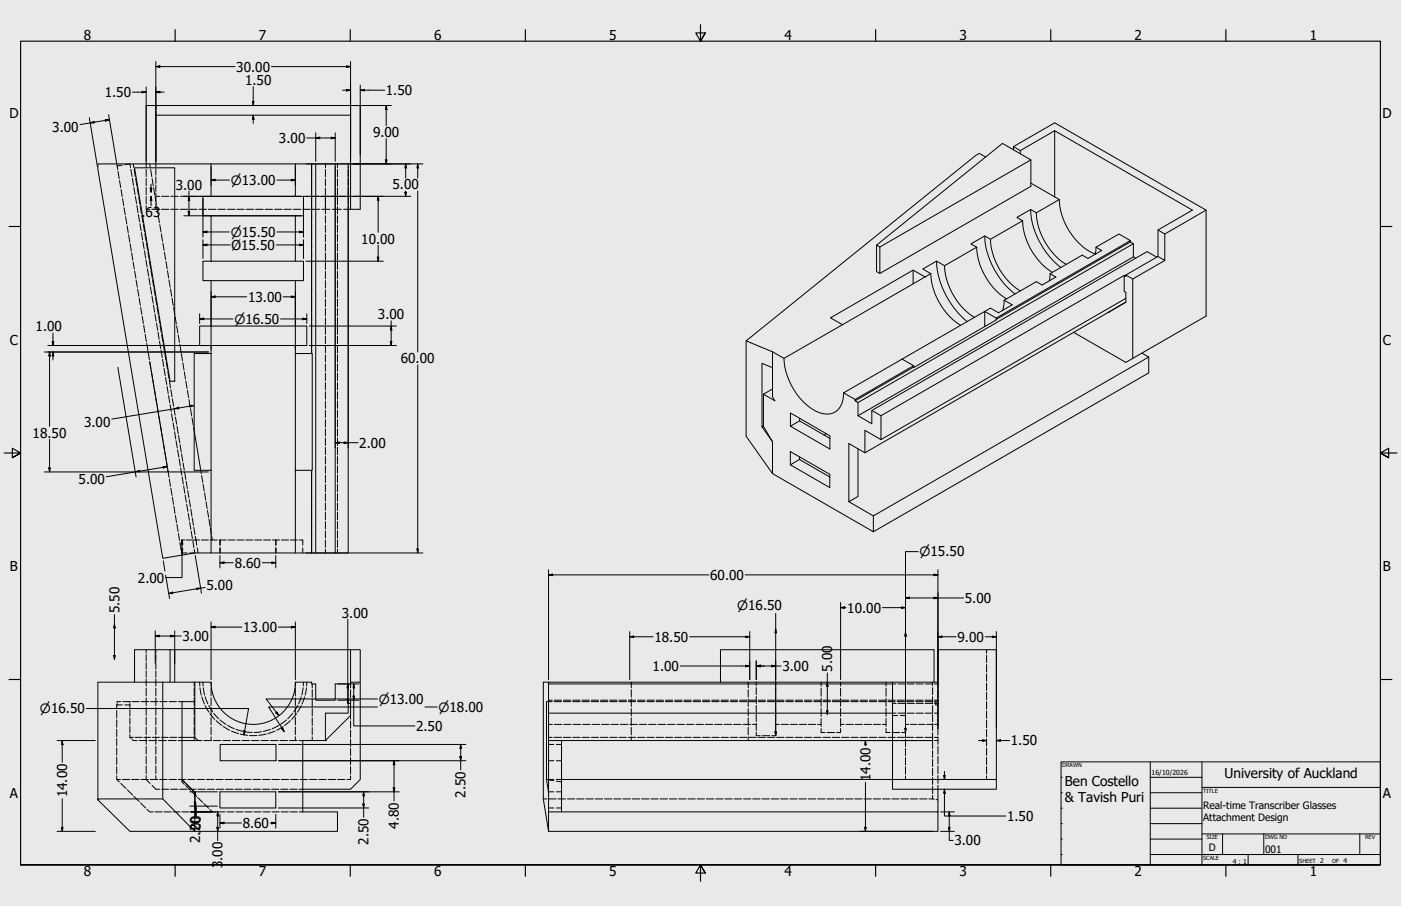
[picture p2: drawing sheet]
<svg xmlns="http://www.w3.org/2000/svg" width="864mm" height="559mm" viewBox="0 0 864 559" stroke-linecap="round" stroke-linejoin="round" font-family="sans-serif">
<path d="M0 0h864v559h-864z" fill="#ebeadb"/>
<!-- layer: Hidden (ANSI) -->
<g fill="none" stroke="#000" stroke-width=".62">
<path d="M96 65v3M96 69v2M216 65v3M216 69v2M72 101v1M72 102h.1M73 106v4M74 111v5M75 117v4M75 102h-3l1 3M77 102l3-1v2M81 104v5"/>
<path d="M82 110v4M82 101v2M82 116l1 4M83 104v5M84 110v5M85 116v4M90 101v2M90 104v5M90 110v4M90 116v4M92 101l1 2M93 104l1 5"/>
<path d="M94 110v5M95 116v4M96 101v2M96 104v4M96 109v4M96 114v4M96 119v5M192 101v2M192 104v5M192 110v4M192 116v4M201 101v2"/>
<path d="M201 105v4M201 110v5M201 116v5M208 101v2M208 105v4M208 110v5M208 116v5M215 101v2M215 104v5M215 110v4M215 116v4M76 122v5"/>
<path d="M76 128l1 5M77 134l1 4M78 139l1 5M83 121l1 5M84 127l1 4M85 132l1 5M86 121v5M86 138l1 4M86 127l1 5M87 133l1 4M88 138l1 5M90 121v5"/>
<path d="M90 127v2h2M94 129h4M96 122v4M96 126v3M96 121h2M97 127v5M98 133v4M98 139l1 4M99 129h5M100 121h4M105 129h5M105 121h5"/>
<path d="M111 129h5M111 121h5M117 129h4M117 121h5M123 129h4M123 121h2M128 129h5M134 129h5M140 129h5M146 129h5M152 129h4M158 129h4"/>
<path d="M163 129h5M169 129h5M175 129h5M181 129h4M187 129h4M187 121h3M191 121h6M192 121v5M192 127v4M192 132v5M192 138v4M192 129h5"/>
<path d="M198 121h3M198 129h5M201 122v10M201 133v5M201 139v4M203 121h-2v3M204 121h4M205 129h5M208 122v4M208 127v5M208 133v5M208 139v4"/>
<path d="M209 121h4M214 121h2M215 127v2h-3M215 121v5M79 145l1 4M80 150l1 5M81 156l1 4M87 144l1 4M88 149l1 5M89 155l1 4M89 144l1 5M90 150l1 4"/>
<path d="M91 155l1 5M99 144l1 5M100 150l1 4M101 156l1 4M192 143v5M192 149v4M192 155v4M201 145v4M201 150v5M201 156v5M208 145v4M208 150v5"/>
<path d="M208 156v5M82 162l1 4M83 167l1 5M84 173l1 4M85 178l1 5M90 160l1 5M91 166l1 4M92 171l1 5M92 161l1 5M93 177v4M93 167l1 4M94 172l1 5"/>
<path d="M95 178l1 5M102 161l1 5M103 167l1 4M104 173l1 4M105 178l1 5M192 160v5M192 166v4M192 171v5M192 177v4M201 162v4M201 167v5M201 173v5"/>
<path d="M201 179v4M208 162v4M208 167v5M208 173v5M208 179v4M86 184v4M87 189v5M88 195v5M94 183v4M95 188v5M96 194v4M96 184l1 4"/>
<path d="M96 199l1 5M97 189l1 5M98 195l1 5M106 184l1 4M107 190l1 4M108 195l1 5M192 182v5M192 188v4M192 194v4M192 199v5M201 185v4M201 190v5"/>
<path d="M201 196v5M208 185v4M208 190v5M208 196v5M89 201v4M89 206l1 5M90 212l1 4M91 217l1 5M97 205l1 4M98 211l1 4M99 201v4M99 216l1 5"/>
<path d="M100 206v5M101 212v5M102 218v4M109 201l1 4M110 207l1 4M111 212l1 5M112 218l1 5M192 205v4M192 210v5M192 216v2M201 202v4M201 207v5"/>
<path d="M201 213v5M201 219v4M208 202v4M208 207v5M208 213v5M208 219v4M92 223l1 4M93 229l1 4M94 234l1 5M95 240l1 4M100 222l1 4M101 227l1 5"/>
<path d="M102 233l1 4M102 223l1 5M103 238l1 5M103 229l1 4M104 235l1 4M113 224v4M114 229v5M115 235v5M201 224v5M201 230v5M201 236v4M208 224v5"/>
<path d="M208 230v5M208 236v4M96 245l1 5M97 251l1 4M98 256l1 5M104 244l1 4M105 250l1 4M105 240l1 5M106 255v5M106 246l1 4M107 252l1 4M108 257l1 5"/>
<path d="M116 241v4M116 246l1 5M117 252l1 5M118 258l1 4M201 242v4M201 247v5M201 253v5M201 259v4M208 242v4M208 247v5M208 253v5M208 259v4"/>
<path d="M99 262l1 5M100 268v4M101 273v5M102 279v4M107 261v4M108 266v5M109 272v4M109 263l1 4M109 277l1 5M110 269l1 4M111 274l1 5M112 280l1 4"/>
<path d="M119 263l1 3M201 264v5M201 270v5M201 276v4M208 264v5M208 270v5M208 276v4M102 284l1 5M103 290l1 4M104 296l1 4M110 283l1 4M111 289l1 4"/>
<path d="M112 294l1 5M113 286l1 4M113 300l1 4M114 291l1 5M115 297l1 4M124 290v2M124 293l1 5M125 299l1 4M192 290v2M192 293v5M192 299v5M201 282v4"/>
<path d="M201 287v5M201 293v5M201 299v4M208 282v4M208 287v5M208 293v5M208 299v4M105 301l1 5M106 307l1 4M107 312l1 5M108 318l1 4M114 305l1 5"/>
<path d="M115 311l1 4M116 303v4M116 317l1 4M117 308v5M118 314v4M118 319l1 5M126 304l1 4M127 309l1 5M128 315l1 4M192 305v4M192 310v5M192 316v5"/>
<path d="M201 304v5M201 310v5M201 316v4M208 304v5M208 310v5M208 316v4M109 323l1 5M110 329l1 4M111 335l1 4M112 338v3h3M114 333h-2v3M115 333h3"/>
<path d="M117 322l1 5M118 328l1 4M119 333l1 5M119 333h4M119 325l1 5M120 339v2h-3M120 331l1 5M122 338v3M124 333h4M129 320v4M130 333h4M130 326v4"/>
<path d="M131 331v2M135 333h4M136 333v3M136 338v3M141 333h4M146 333h4M152 333h4M157 333h4M162 333h5M168 333h4M170 333v3M170 338v3"/>
<path d="M173 333h5M179 333h4M184 333h3v3M187 338v3M192 322v4M192 327v5M192 333v5M192 339v2M201 322v4M201 327v5M201 333v5M201 339v2"/>
<path d="M208 322v4M208 327v5M208 333v5M208 339v2M112 340v2M90 401v2M90 404v4M90 409v4M90 414v4M90 419v4M96 401v2M96 404v4"/>
<path d="M96 409v4M96 414v4M96 419v4M608 401v2M608 404v5M608 410v4M608 416v4M72 435v2M72 438v5M72 435h.1M72 434v1h3M74 433h-2"/>
<path d="M76 433h4M77 435h3M80 433h.1M80 434v3M80 438v4M81 433h5M87 433h5M90 424v5M90 430v5M90 436v5M93 433h4M96 424v5"/>
<path d="M96 430v5M96 436v5M98 433h5M104 433h5M110 433h2M120 421v2M120 424v5M120 430v5M120 436v5M123 421v2M123 424l1 5M124 430l2 4"/>
<path d="M125 421v2M125 424l1 5M126 435l3 4M126 430l2 4M129 435l2 4M130 421v2M130 424v5M130 430v5M130 436v5M132 440l3 3M180 440l-3 3M182 421v2"/>
<path d="M182 424v5M182 430v5M182 436v5M184 435l-3 4M186 430l-2 4M186 435l-3 4M187 424l-1 5M187 421v2M188 430l-2 4M189 424l-1 5M189 421v2M192 422v2"/>
<path d="M192 425v5M192 431v5M192 437v5M216 422v2M216 425v5M216 431v3M338 433h2M338 432h2M342 433h4M342 432h4M347 433h5M347 432h5"/>
<path d="M353 433h5M353 432h5M359 433h4M359 432h4M364 433h5M364 432h5M370 433h5M370 432h5M376 433h4M376 432h4M382 433h4M382 432h4"/>
<path d="M387 433h5M387 432h5M389 422v2M389 425v5M389 431v5M389 437v5M393 433h5M393 432h5M399 433h4M399 432h4M404 433h5M404 432h5"/>
<path d="M410 433h5M410 432h5M416 433h4M416 432h4M422 433h4M422 432h4M427 433h5M427 432h5M433 433h5M433 432h5M439 433h4M439 432h4"/>
<path d="M444 433h5M444 432h5M450 433h5M450 432h5M456 433h4M456 432h4M461 422v2M461 425v5M461 431v5M461 437v5M462 433h4M462 432h4"/>
<path d="M466 421v2M466 424v4M466 430v4M466 435v4M467 433h5M467 432h5M473 433h5M473 432h5M478 421v2M478 424v4M478 430v4M478 435v4"/>
<path d="M479 433h4M479 432h4M484 433h5M484 432h5M490 433h5M490 432h5M496 433h4M496 432h4M502 433h4M502 432h4M506 421v2M506 424v5"/>
<path d="M506 431v5M506 437v5M507 433h5M507 432h5M513 433h5M513 432h5M518 421v2M518 424v5M518 431v5M518 437v5M519 433h4M519 432h4"/>
<path d="M524 433h5M524 432h5M530 433h5M530 432h5M536 433h4M536 432h4M542 433h4M542 432h4M546 421v2M546 424v5M546 431v5M546 437v5"/>
<path d="M547 433h5M547 432h5M550 434h2M550 440h2M550 422h2M553 433h5M553 432h5M554 434h4M554 440h4M554 422h4M558 421v2M558 424v4"/>
<path d="M558 429v4M558 434v4M558 439v5M559 433h4M559 432h4M559 434h5M559 440h5M559 422h5M564 433h5M564 432h5M565 434h4M565 440h4"/>
<path d="M565 422h4M570 433h5M570 432h5M570 434h5M570 440h5M570 422h5M575 421v2M575 424v5M575 430v4M575 435v5M576 433h2M576 432h2"/>
<path d="M576 434h2M576 440h2M576 422h2M577 434v1M577 433h.1M578 435h.1M578 421h.1M578 422v2M578 425v5M578 431v5M578 437v5M608 421v5"/>
<path d="M608 427v5M608 433v4M608 438v5M72 444v5M72 450v4M72 455v5M80 443v4M80 448v4M80 453v2M81 456l1 1h3M82 455h-2h1M83 455h5"/>
<path d="M86 457h5M89 455h4M90 442v5M90 448v5M90 454v5M92 457h5M94 455h4M96 442v5M96 448v5M96 454v5M98 457h5M99 455h5"/>
<path d="M104 457h5M105 455h4M110 457h2M110 455h2M120 442v5M120 448v5M120 454v3M122 457h2M126 457h4M129 440l3 4M130 442v5M130 448v5"/>
<path d="M130 454v3M132 457h4M133 444l4 3M136 444l3 3M137 457h5M138 448l4 2M140 447l4 2M143 451l4 2M143 457h5M145 450l5 1M148 453l5 1M149 457h5"/>
<path d="M151 451l5 1M154 454h4M155 457h5M161 457h4M161 451l-4 1M164 453l-4 1M167 457h4M167 450l-5 1M169 451l-4 2M172 447l-4 2M173 457h4M175 448l-4 2"/>
<path d="M177 444l-4 3M178 457h5M179 444l-4 3M182 442v5M182 448v5M182 454v3M183 440l-3 4M184 457h3M192 443v4M192 449v4M192 454v3M216 441v3"/>
<path d="M216 445v4M216 450v5M216 456v5M338 455h2M338 447h2M338 459h3M342 455h4M342 447h4M343 459h3M347 455h5M347 447h5M353 455h5"/>
<path d="M353 447h5M359 455h4M359 447h5M364 455h5M365 447h5M370 455h5M371 447h4M376 455h4M377 447h4M382 455h4M382 447h5M387 455h5"/>
<path d="M388 447h5M389 443v4M389 449v4M389 454v3M393 455h5M394 447h5M399 455h4M400 447h4M404 455h5M406 447h4M410 455h5M411 447h5"/>
<path d="M416 455h4M417 447h5M422 455h4M423 447h5M427 455h5M429 447h5M433 455h5M435 447h4M439 455h4M441 447h4M444 455h5M446 447h5"/>
<path d="M450 455h5M452 447h5M456 455h4M458 447h5M461 443v4M461 449v4M461 454v3M462 455h4M464 447h2M466 441v4M466 446v4M466 452v2h3"/>
<path d="M467 455h5M470 454h5M473 455h5M478 441v4M478 446v4M478 452v2h-2M478 447h2M479 455h4M482 447h4M484 455h5M487 447h5M490 455h5"/>
<path d="M493 447h4M496 455h4M498 447h5M502 455h4M504 447h2M506 449v3h3M506 443v5M507 455h5M510 452h5M513 455h5M518 447h2M518 449v3h-2"/>
<path d="M518 443v5M519 455h4M522 447h4M524 455h5M527 447h5M530 455h5M533 447h4M536 455h4M538 447h5M542 455h4M544 447h2M546 443v5"/>
<path d="M546 449v3h3M547 455h5M550 452h5M550 457h3M550 441h3M553 455h5M555 457h5M555 441h3M556 452h2M558 445v4M558 450v5M558 456v5"/>
<path d="M558 447h2M559 455h4M561 457h4M561 447h4M564 455h5M566 457h4M566 447h4M570 455h5M571 457h4M571 447h4M575 441v4M575 446v5"/>
<path d="M575 452v4M575 457v5M576 455h2M576 457h2M576 447h2M578 443v5M578 449v4M578 455v4M608 444v5M608 450v4M608 456v4M72 461v5"/>
<path d="M72 467v5M72 473v4M72 478v3M90 478v3l2 2M90 460v5M90 466v5M90 472v5M96 460v5M96 466v5M96 472v5M96 478v3M216 462v4"/>
<path d="M216 467v5M216 473v4M216 479v2h-2M338 469h3M343 469h3M558 462v4M558 467v5M558 473v4M558 479v2M575 463v4M575 468v5M575 474v4"/>
<path d="M575 479v5M578 460v5M578 466v5M578 472v5M578 478v5M608 461v5M608 467v5M608 473v4M608 478v3M74 481h-2l2 1M74 483l4 3M75 481h5"/>
<path d="M78 487l4 3M81 481h5M82 491l4 3M87 495l3 3M87 481h5M91 499l1 2h2M93 481h4M94 484l2 3h2M98 481h5M100 487h4M104 481h5M105 487h5"/>
<path d="M110 481h4M111 487h4M112 481h.1M112 482l2 2M112 481l2 2M114 485l3 2M115 483l3 3M116 481h4M116 487h5M118 488l3 3M118 487l2 2M121 481h5"/>
<path d="M122 492l3 3M122 487h5M126 496l3 3M127 481h5M128 487h4M129 499l2 2M133 481h5M133 487h5M139 481h4M139 487h5M145 481h4M145 487h4"/>
<path d="M150 481h5M150 487h5M156 487h5M156 481h5M162 487h4M162 481h4M167 487h5M168 481h4M173 487h5M173 481h5M179 487h4M179 481h5"/>
<path d="M184 487h3M185 481h5M191 481h4M196 481h5M202 481h5M208 481h5M335 493h2M338 481h3M338 498h3M338 488h3M338 481l3 1M338 493h5"/>
<path d="M343 481h3M343 498h3M343 488h3M343 482h3M344 493h5M350 493h4M355 493h5M361 493h5M367 493h4M373 493h4M378 493h5M384 493h5"/>
<path d="M390 493h4M395 493h5M401 493h5M407 493h4M413 493h4M418 493h5M424 493h5M430 493h4M435 493h5M441 493h5M447 493h4M453 493h4"/>
<path d="M458 493h5M464 493h5M470 493h4M475 493h5M481 493h5M487 493h4M493 493h4M498 493h5M504 493h5M510 493h4M515 493h5M521 493h5"/>
<path d="M527 493h4M533 493h4M538 493h5M544 493h5M550 493h4M555 493h5M561 493h5M567 493h4M573 493h3M575 485v4M575 491v2M577 493h1"/>
<path d="M578 484v3M96 501h4M101 501h5M107 501h4M112 501h5M118 501h4M123 501h5M129 501h4M134 501h5M140 501h4M145 501h5M151 501h4"/>
<path d="M157 501h4M162 501h5M168 501h4M173 501h5M179 501h4M184 501h3"/>
</g>
<!-- layer: Visible (ANSI) -->
<g fill="none" stroke="#000" stroke-width=".62">
<path d="M608 97l-4-2-3 1-141 114 16 7 7 4 36-21M625 92v-2l4 3M625 90l25-14 93 54-25 14M635 99l-93 53M650 81l85 49-21 12v16M650 81l-21 12v2M650 81v40M83 104h25v131h-3zM90 101h-30v3l40 240 20-3h10v-51M96 101h-6v-36h132v36M96 101h34v20h-5v12h5v28M96 101v-30h120v58"/>
<path d="M130 101h52M192 101h15M195 101v240M207 101h15v28h-7v212h-8zM635 113l18 10-14 8-4-2-8 5 3 2-19 12M130 133h52v28M130 121h52M182 133h5v-12h-5v-20h10v117M630 136a40 40 0 0 0 19 32M635 129a49 49 0 0 0 19 36M639 131a40 40 0 0 0 18 32M653 123a39 39 0 0 0 22 34"/>
<path d="M743 130v65l-49 29-32-19M540 151l78-63 17 11v16l-93 54-2-1zM540 151l2 1v17M602 152a41 41 0 0 0 18 32M602 152l-20 12M607 146a49 49 0 0 0 19 35M611 148l-4-2-9 4 4 2M611 148a41 41 0 0 0 18 31M676 152l-1 5M697 149l2 1v8l1 1M697 149l-83 48M697 148v1"/>
<path d="M699 150l-170 98M699 158l-170 98M713 159l-6-4-170 98 6 3 150-86M714 142l4 2v17l-4-3M714 158l-20 12M130 161h-5v12h5M130 161h57v12h-57v28M182 173v28M563 167v8M570 171l-7-4-51 29 7 4M570 171l-51 29M574 169a41 41 0 0 0 18 32"/>
<path d="M574 169l-4 2M577 161a52 52 0 0 0 19 37M582 164l-5-3-8 5 5 3M582 164a41 41 0 0 0 19 32M647 169v4M647 169l20-12 4 2 8-5-3-2 14-8 7 4-83 48M647 169l4 2-9 5-3-2-20 11M718 161l-20 11M619 185l-1 6M619 185l5 3-8 5-5-3-55 31M683 193l11-7v-6h-1v-10h1l4 2v49M683 193l-150 86v-14l10 6v-15"/>
<path d="M689 189l-6 4M694 184l-151 87M130 201h-7v12h7M130 201h59v12h-59M130 218h-10v72h10M130 213v77M182 218h10v72h-10zM182 213v5M460 210v59l16 23M476 217v28l2 2-7-4v20l5 9M607 201v-9l7 4v1l-51 30v-1l-7-5M704 218l4 2-170 98"/>
<path d="M476 227l-6-3v39M476 240l-5 3M483 221a39 39 0 0 0 23 34 10 10 0 0 0 14-10v-3M556 221l-36 21M563 226l-36 21M563 226l-36 20M708 220v10l-170 98M487 255l25 14v8l-25-14zM493 258v2l19 10M493 260l-6 3M520 242l7 4v1M527 247l2 1v8l8 5v-8"/>
<path d="M120 266l4 24M470 263l6 9M471 263h-1M476 272v20M487 279l24 14v8l-24-14zM509 267l-1 1M529 277v29l-6 3v-35l10 5M182 290v51M192 290v51M476 292l62 36v-10l-15-9M493 282v1l18 11M493 283l-6 4"/>
<path d="M130 341h62M192 341h15M105 401h3v20M108 401h114v20M216 401v20M83 421v-20h22v20M100 421v72M120 421v34M120 433h-8v48l8 8v24h88v-12h-21v-44h14M182 421h10v1h3v10h12v-10h8M182 421a26 26 0 0 1-26 26 26 26 0 0 1-26-26h-70v72M215 422h1v-1h6v60l-6 6h-29"/>
<path d="M215 422v18h-14v17M215 434h1v7l-15 16M338 433h-1v48M338 440v17h212M338 421v1M389 422v-1h72v1M389 421h-54v72l3 20M444 421v-20h132v20M461 421h117v-20h36v80M550 421v66h64v-6h-268M550 422h-212v18h212M112 455h8l2 2h-10"/>
<path d="M136 459h34v10h-34zM338 457v44M346 457v44M60 493h40l20 20h-40l-20-20zM136 488h34v10h-34zM337 481l1 8M337 481h1M578 487v14M338 501h240v12h-240z"/>
</g>
<g fill="#000">
<circle cx="683" cy="193" r=".3"/>
<circle cx="201" cy="457" r=".3"/>
</g>
<!-- layer: Hidden (ANSI) -->
<circle cx="201" cy="129" r=".2" fill="#000"/>
<!-- layer: Border (ANSI) -->
<g fill="none" stroke="#000" stroke-width=".7">
<path d="M108 18v7M216 18v7M324 18v7M432 15v10l-3-5h6l-3 5 3-5M540 18v7M648 18v7M756 18v7M6 140h7M851 140h7M3 279h10l-5-3v6l5-3-5 3M861 279h-10l5-3v6l-5-3 5 3M6 419h7"/>
<path d="M851 419h7M13 533v-508h838v508h-838h838M108 533v8M216 533v8M324 533v8M435 538l-3-5 3 5h-6l3-5v11M540 533v8M648 533v8M756 533v8"/>
</g>
<!-- layer: Title (ANSI) -->
<g fill="none" stroke="#000" stroke-width=".62">
<path d="M654 470h197v63h-197zM654 479h1M709 479h32M709 470v63M741 470v63M654 498h1M654 489h1M709 498h32M709 489h32M741 486h110M654 518h1M654 508h1"/>
<path d="M709 518h32M709 508h32M741 514h110M754 514v13M779 514v13M838 514v13M654 527h1M709 527h142M769 527v6M800 527v6"/>
</g>
<!-- layer: Dimension (ANSI) -->
<g fill="none" stroke="#000" stroke-width=".62">
<path d="M96 38v62M216 38v62M82 57h8M88 56l2 1h-2zM90 54v46M96 41h3v1zM96 57l3-1v1zM96 41h49M96 57h5M156 53v12M167 41h49M211 56h5"/>
<path d="M214 41h2l-2 1zM214 55l2 1h-2zM222 56l3-1v1zM222 56h15M222 52v44M55 73l5 30M56 76l2-1v1zM65 74h2l-2 1zM67 71l5 30M67 74l-18 3M156 63h1l-1 2zM156 71l1 3h-1z"/>
<path d="M156 71v5M218 65h23M238 65l1 3h-1zM238 65v13M189 85h18M195 85h2v1zM195 82v18M204 85h3l-3 1zM207 82v18M238 99h1l-1 2zM238 85v16M93 116h1l-1 3z"/>
<path d="M93 114v5M116 118v15M130 111h3v1zM130 111h11M130 103v11M171 111h11M180 111h2l-2 1zM182 103v11M189 101h72M207 103v173M215 103v173M250 119h1l-1 2z"/>
<path d="M250 101l1 3h-1zM250 101v9M250 118v3M257 101l1 3h-1zM257 101v9M257 118v99M93 121l1 3h-1zM93 121v6M113 121h72M113 133h72M116 131h1l-1 2zM116 121l1 3h-1z"/>
<path d="M125 123v23M187 123v23M189 121h64M233 121l1 3h-1zM233 121v22M125 143h3v1zM125 151h3v1zM125 143h16M125 148v11M125 151h17M170 151h17M171 143h16"/>
<path d="M185 143h2l-2 1zM185 151h2l-2 1zM187 148v11M233 159h1l-1 2zM233 151v10M130 180v36M182 180v36M189 161h47M123 197l3-1v1zM123 197h21M123 194v6M130 183h3v1z"/>
<path d="M130 183h22M173 197h16M175 183h7M180 183h2l-2 1zM187 196l2 1h-2zM189 194v6M241 198v15M27 217h102M29 213h100M31 217v3h-1zM31 217v46M32 211h1v2z"/>
<path d="M33 217v3h-1zM33 205v8M33 217v5M191 213h53M191 201h53M241 211h1l-1 2zM241 201l1 3h-1zM73 227l11 67M92 223l12 68M257 225v116M108 252l2-1v1zM117 250h3l-3 1z"/>
<path d="M120 250l-51 9M31 271v20M207 273h2v1zM207 273h14M212 273h3l-3 1zM27 291h56M30 289h1v2zM83 291l3-1v1zM83 291l-17 3M86 291h43M101 288h2l-2 1zM103 288l-20 3"/>
<path d="M112 339h1l-1 2zM112 333l1 3h-1zM112 333v23h-10M257 339h1l-1 2zM101 346l1 6M102 355l3 14M120 343l4 23M136 347h2v1zM136 347h8M136 343v7M162 347h8M168 347h2l-2 1z"/>
<path d="M170 343v7M189 341h72M338 355l3-1v1zM338 355h99M338 351v68M459 355h119M566 340h-8v50M576 354l2 1h-2zM578 351v98M71 379v28M104 366l2-1v1zM121 363h3l-3 1z"/>
<path d="M126 362l-22 4M478 378v76M518 375l3-1v1zM518 375h3M518 372v47M544 375h14M556 374l2 1h-2zM558 369l3-1v1zM558 366v86M558 369h36M576 368l2 1h-2zM71 385v2h-1z"/>
<path d="M96 392h2v1zM96 392h16M96 389v20M105 392h3l-3 1zM108 389v20M130 387l3-1v1zM130 384v35M130 387h19M172 387h10M180 386l2 1h-2zM182 384v35M214 382v52"/>
<path d="M388 393l3-1v1zM388 393h15M388 390v29M425 393h37M460 392l2 1h-2zM462 390v29M478 388l1 2h-1zM558 390l1 2h-1zM578 393l3-1v1zM578 393h11M607 393h7M612 392l2 1h-2z"/>
<path d="M614 390v59M70 404h1v3zM419 411h43M460 410l2 1h-2zM466 411l3-1v1zM466 411h15M466 408v11M476 410l2 1h-2zM510 415v26M53 437h100l-3 16M170 440l1-1 1 2zM208 422h13"/>
<path d="M208 432h5M214 431h1l-1 3zM214 422l1 2h-1zM215 432h6M218 429h1l-1 3zM218 422l1 2h-1zM218 422v26h38M233 436h-67l9 15M233 431h-69l8 10M262 436h7M509 438h1v3zM510 421v2h-1z"/>
<path d="M35 457h24M38 457l1 2h-1zM38 457v13M150 451h1l-1 2zM172 459h115M173 449h1l1 2zM284 459v3h-1zM284 459v16M478 451h1l-1 3zM530 457h45M533 457l1 2h-1zM533 457v3"/>
<path d="M558 449h1l-1 3zM603 457h5M606 456l2 1h-2zM614 457l3-1v1zM614 457h8M172 469h115M243 469v3h-1zM243 469v25M283 467h1v2zM582 478h1l-1 3zM582 476v5M38 493v20"/>
<path d="M117 488h17M117 497h17M120 495h1l-1 2zM120 498h1v3zM120 488l1 3h-1zM120 488v14M121 496v6M172 498h55M172 488h74M224 496h1l-1 2zM224 488l1 3h-1zM224 488v16"/>
<path d="M242 486h1v2zM533 483v30M582 487l1 2h-1zM582 487v16h38M35 513h24M38 510h1l-1 3zM121 503v-2v2M121 501l-1 2M131 501h-14h17M134 510h1l-1 3zM134 501l1 2h-1zM134 501v17"/>
<path d="M136 508l2-1v1zM136 502v9M136 508h13M167 508h3M168 507l2 1h-2zM170 502v9M530 513h45M533 510h1l-1 3zM580 513h8M580 501h8M585 510h1l-1 3zM585 501l1 2h-1z"/>
<path d="M585 501v17h3"/>
</g>
<g fill="#000">
<path d="M88 56l2 1h-2zM96 41h3v1zM96 57l3-1v1zM214 41h2l-2 1zM214 55l2 1h-2zM222 56l3-1v1zM56 76l2-1v1zM65 74h2l-2 1zM156 63h1l-1 2zM156 71l1 3h-1zM238 65l1 3h-1zM195 85h2v1z"/>
<path d="M204 85h3l-3 1zM238 99h1l-1 2zM93 116h1l-1 3zM130 111h3v1zM180 111h2l-2 1zM250 119h1l-1 2zM250 101l1 3h-1zM257 101l1 3h-1zM93 121l1 3h-1zM116 131h1l-1 2zM116 121l1 3h-1zM233 121l1 3h-1z"/>
<path d="M125 143h3v1zM125 151h3v1zM185 143h2l-2 1zM185 151h2l-2 1zM233 159h1l-1 2zM123 197l3-1v1zM130 183h3v1zM180 183h2l-2 1zM187 196l2 1h-2zM31 217v3h-1zM32 211h1v2zM33 217v3h-1z"/>
<path d="M241 211h1l-1 2zM241 201l1 3h-1zM108 252l2-1v1zM117 250h3l-3 1zM207 273h2v1zM212 273h3l-3 1zM30 289h1v2zM83 291l3-1v1zM101 288h2l-2 1zM112 339h1l-1 2zM112 333l1 3h-1zM257 339h1l-1 2z"/>
<path d="M136 347h2v1zM168 347h2l-2 1zM338 355l3-1v1zM576 354l2 1h-2zM104 366l2-1v1zM121 363h3l-3 1zM518 375l3-1v1zM556 374l2 1h-2zM558 369l3-1v1zM576 368l2 1h-2zM71 385v2h-1zM96 392h2v1z"/>
<path d="M105 392h3l-3 1zM130 387l3-1v1zM180 386l2 1h-2zM388 393l3-1v1zM460 392l2 1h-2zM478 388l1 2h-1zM558 390l1 2h-1zM578 393l3-1v1zM612 392l2 1h-2zM70 404h1v3zM460 410l2 1h-2zM466 411l3-1v1z"/>
<path d="M476 410l2 1h-2zM170 440l1-1 1 2zM214 431h1l-1 3zM214 422l1 2h-1zM218 429h1l-1 3zM218 422l1 2h-1zM509 438h1v3zM510 421v2h-1zM38 457l1 2h-1zM150 451h1l-1 2zM173 449h1l1 2zM478 451h1l-1 3z"/>
<path d="M533 457l1 2h-1zM558 449h1l-1 3zM606 456l2 1h-2zM614 457l3-1v1zM243 469v3h-1zM283 467h1v2zM284 459v3h-1zM582 478h1l-1 3zM120 495h1l-1 2zM120 498h1v3zM120 488l1 3h-1zM224 496h1l-1 2z"/>
<path d="M224 488l1 3h-1zM242 486h1v2zM582 487l1 2h-1zM38 510h1l-1 3zM121 501v2h-1zM134 510h1l-1 3zM134 501l1 2h-1zM136 508l2-1v1zM168 507l2 1h-2zM533 510h1l-1 3zM585 510h1l-1 3zM585 501l1 2h-1z"/>
</g>
<g font-size="8.4">
<text x="52" y="24">8</text>
<text x="160" y="24">7</text>
<text x="268" y="24">6</text>
<text x="376" y="24">5</text>
<text x="483" y="24">4</text>
<text x="591" y="24">3</text>
<text x="699" y="24">2</text>
<text x="807" y="24">1</text>
<text x="146" y="44">30.00</text>
<text x="151" y="53">1.50</text>
<text x="65" y="60">1.50</text>
<text x="238" y="59">1.50</text>
<text x="6" y="73">D</text>
<text x="852" y="73">D</text>
<text x="32" y="81">3.00</text>
<text x="172" y="88">3.00</text>
<text x="230" y="85">9.00</text>
<text x="108" y="117">3.00</text>
<text x="242" y="117">5.00</text>
<text x="87" y="134">.63</text>
<text x="143" y="154">Ø15.50</text>
<text x="223" y="150">10.00</text>
<text x="153" y="186">13.00</text>
<text x="233" y="197">3.00</text>
<text x="22" y="204">1.00</text>
<text x="6" y="213">C</text>
<text x="852" y="213">C</text>
<text x="247" y="224">60.00</text>
<text x="52" y="263">3.00</text>
<text x="20" y="270">18.50</text>
<text x="221" y="276">2.00</text>
<text x="48" y="299">5.00</text>
<text x="6" y="352">B</text>
<text x="145" y="350">8.60</text>
<text x="852" y="352">B</text>
<text x="85" y="359">2.00</text>
<text x="438" y="358">60.00</text>
<text x="127" y="364">5.00</text>
<text x="595" y="372">5.00</text>
<text x="522" y="378">10.00</text>
<text x="74" y="378" transform="rotate(-90 74 378)">5.50</text>
<text x="211" y="381">3.00</text>
<text x="150" y="390">13.00</text>
<text x="112" y="395">3.00</text>
<text x="403" y="396">18.50</text>
<text x="590" y="396">9.00</text>
<text x="402" y="414">1.00</text>
<text x="482" y="414">3.00</text>
<text x="513" y="414" transform="rotate(-90 513 414)">5.00</text>
<text x="256" y="451">2.50</text>
<text x="623" y="460">1.50</text>
<text x="537" y="482" transform="rotate(-90 537 482)">14.00</text>
<text x="656" y="485">Ben Costello</text>
<text x="755" y="480">University of Auckland</text>
<text x="6" y="492">A</text>
<text x="41" y="492" transform="rotate(-90 41 492)">14.00</text>
<text x="287" y="492" transform="rotate(-90 287 492)">2.50</text>
<text x="852" y="492">A</text>
<text x="656" y="495">&amp; Tavish Puri</text>
<text x="621" y="506">1.50</text>
<text x="124" y="512" transform="rotate(-90 124 512)">00</text>
<text x="150" y="511">8.60</text>
<text x="246" y="511" transform="rotate(-90 246 511)">4.80</text>
<text x="123" y="520" transform="rotate(-90 123 520)">2..20</text>
<text x="227" y="521" transform="rotate(-90 227 521)">2.50</text>
<text x="588" y="521">3.00</text>
<text x="137" y="531" transform="rotate(-90 137 531)">.00</text>
<text x="137" y="535" transform="rotate(-90 137 535)">3</text>
<text x="52" y="541">8</text>
<text x="160" y="541">7</text>
<text x="268" y="541">6</text>
<text x="376" y="541">5</text>
<text x="483" y="541">4</text>
<text x="591" y="541">3</text>
<text x="699" y="541">2</text>
<text x="807" y="541">1</text>
</g>
<g font-size="7.9">
<text x="142" y="114">⌀13.00</text>
<text x="142" y="146">⌀15.50</text>
<text x="144" y="200">⌀16.50</text>
<text x="567" y="343">⌀15.50</text>
<text x="454" y="376">⌀16.50</text>
<text x="233" y="434">⌀13.00</text>
<text x="25" y="440">⌀16.50</text>
<text x="270" y="439">⌀18.00</text>
</g>
<g font-size="6.3">
<text x="742" y="499">Real-time Transcriber Glasses</text>
<text x="742" y="507">Attachment Design</text>
<text x="745" y="525">D</text>
<text x="780" y="526">001</text>
</g>
<text font-size="4.3" x="710" y="478">16/10/2026</text>
<g font-size="4.2">
<text x="760" y="533">4 : 1</text>
<text x="814" y="533">2</text>
<text x="828" y="533">4</text>
</g>
<g font-size="3.5">
<text x="655" y="473">DRAWN</text>
<text x="742" y="489">TITLE</text>
<text x="744" y="518">SIZE</text>
<text x="780" y="518">DWG NO</text>
<text x="841" y="518">REV</text>
<text x="742" y="530">SCALE</text>
<text x="801" y="533">SHEET</text>
<text x="821" y="533">OF</text>
</g>
</svg>
